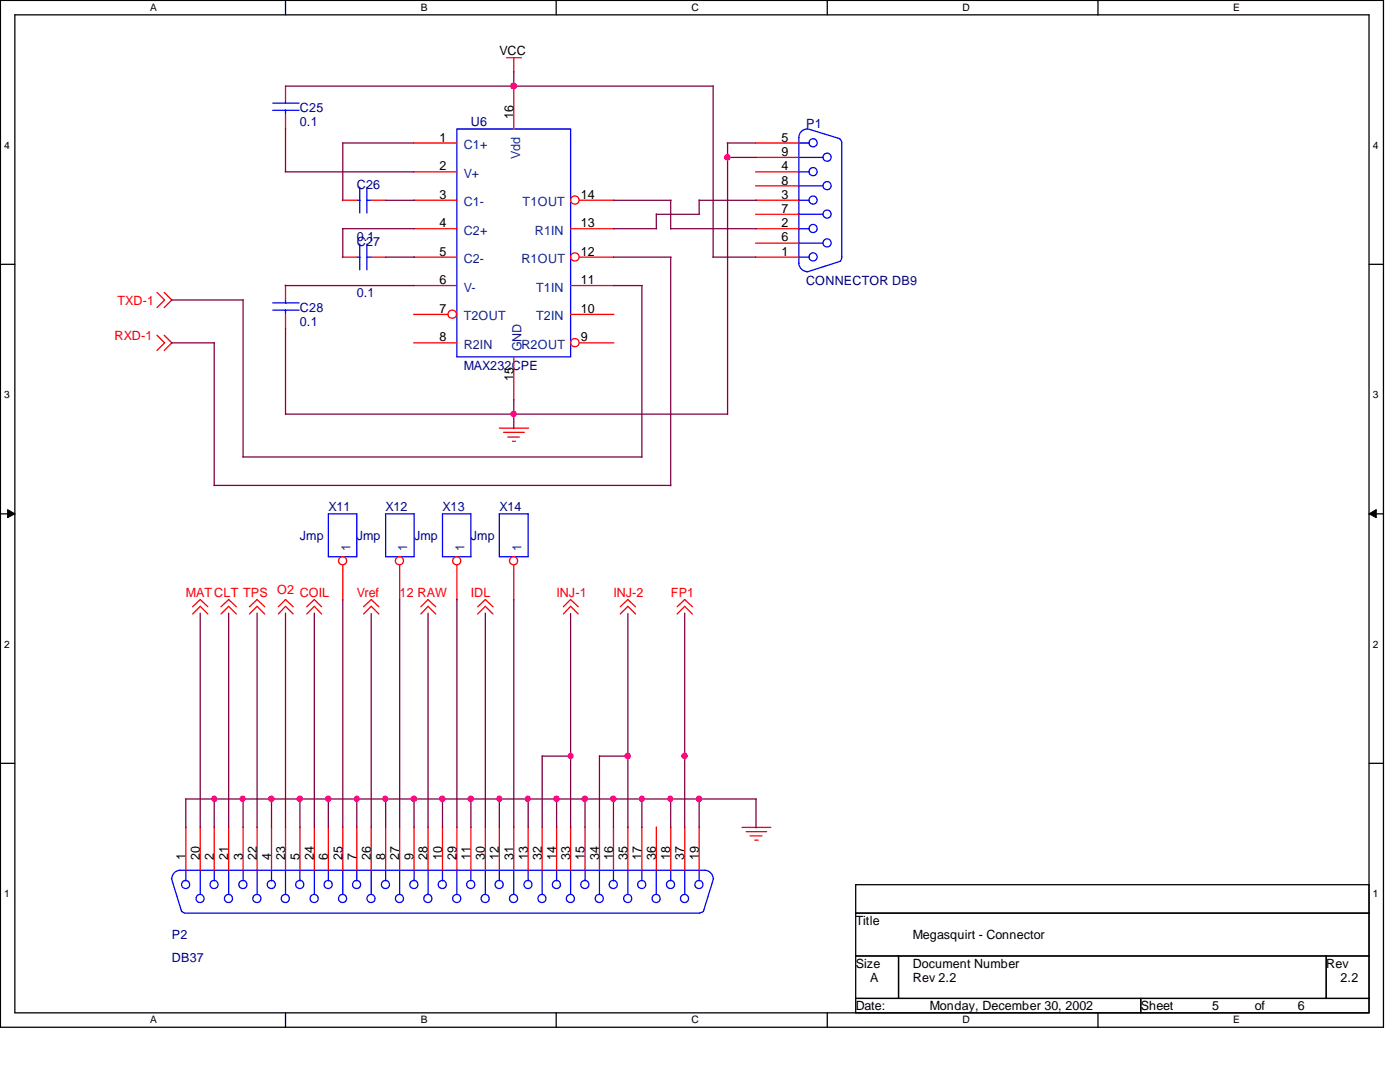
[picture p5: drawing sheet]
<svg xmlns="http://www.w3.org/2000/svg" width="279mm" height="216mm" viewBox="0 0 279 216" stroke-linecap="round" stroke-linejoin="round" font-family="sans-serif">
<g fill="none" stroke="#000" stroke-width=".25">
<path d="M.1 .1h276v204.9h-276zM3 3h270.2v199.1h-270.2zM57 .1v2.9M111 .1v2.9M165.1 .1v2.9M219.1 .1v2.9M.1 52.7h2.9M273.2 52.7h2.9M.1 102.5h2.9M273.2 102.5h2.9M.1 152.3h2.9M273.2 152.3h2.9"/>
<path d="M273.2 176.5h-102.4v25.6M170.8 182.2h102.4M170.8 190.8h102.4M170.8 199.2h102.4M179.3 190.8v8.4M227.7 199.2v2.9M264.7 190.8v8.4M57 202.1v2.9M111 202.1v2.9M165.1 202.1v2.9M219.1 202.1v2.9"/>
</g>
<g fill="#000" stroke="#000" stroke-width=".2">
<path d="M1.5 101.7l1.5 .8-1.5 .8z" fill-rule="evenodd"/>
<path d="M273.2 102.5l1.5-.8v1.6z" fill-rule="evenodd"/>
</g>
<g fill="none" stroke="#f00" stroke-width=".25">
<path d="M57 17.1v3M101.1 11.5h3M102.5 11.5v2.9M102.5 17.1v8.6M57 22.9v2.9M68.3 40h2.9M74.1 40h2.9M82.5 40h8.7M82.5 28.5h8.7M82.5 34.3h8.7M115.7 40h6.8M150.8 40h8.6"/>
<path d="M150.8 28.5h8.6M150.8 34.3h8.6M150.8 31.4h8.6M150.8 37.1h8.6M31.3 58.3l1.6 1.6-1.6 1.5M32.8 58.3l1.5 1.6-1.5 1.5M57 56.9v3M68.3 51.3h2.9M74.1 51.3h2.9M82.5 57h8.7M82.5 45.6h8.7M82.5 51.3h8.7"/>
<path d="M113.9 57h8.6M113.9 45.6h8.6M115.7 51.3h6.8M150.8 45.6h8.6M150.8 51.3h8.6M150.8 42.8h8.6M150.8 48.5h8.6M31.3 66.9l1.6 1.5-1.6 1.5M32.8 66.9l1.5 1.5-1.5 1.5M57 62.7v2.9M82.5 68.4h8.7M82.5 62.7h6.9"/>
<path d="M102.5 71.2v8.6M113.9 62.7h8.6M115.7 68.4h6.8M99.7 85.4h5.8M100.5 86.3h4.1M101.3 87.2h2.3M102.3 88.1h.6M68.4 112.8v6.9M79.8 112.8v6.9M91.2 112.8v6.9M102.5 112.8v6.9M38.4 121.1l1.6-1.5 1.5 1.5"/>
<path d="M38.4 122.5l1.6-1.5 1.5 1.5M44.1 121.1l1.5-1.5 1.6 1.5M44.1 122.5l1.5-1.5 1.6 1.5M49.8 121.1l1.5-1.5 1.5 1.5M49.8 122.5l1.5-1.5 1.5 1.5M55.5 121.1l1.5-1.5 1.5 1.5M55.5 122.5l1.5-1.5 1.5 1.5M61.2 121.1l1.5-1.5 1.5 1.5M61.2 122.5l1.5-1.5 1.5 1.5M72.6 121.1l1.5-1.5 1.5 1.5M72.6 122.5l1.5-1.5 1.5 1.5M84 121.1l1.4-1.5 1.6 1.5"/>
<path d="M84 122.5l1.4-1.5 1.6 1.5M95.3 121.1l1.6-1.5 1.5 1.5M95.3 122.5l1.6-1.5 1.5 1.5M112.4 121.1l1.5-1.5 1.5 1.5M112.4 122.5l1.5-1.5 1.5 1.5M123.8 121.1l1.5-1.5 1.5 1.5M123.8 122.5l1.5-1.5 1.5 1.5M135.1 121.1l1.6-1.5 1.5 1.5M135.1 122.5l1.6-1.5 1.5 1.5M37.1 165v8.7M40 165v8.7M42.8 165v8.7"/>
<path d="M45.6 165v8.7M48.5 165v8.7M51.3 165v8.7M54.2 165v8.7M57 165v8.7M59.9 165v8.7M62.7 165v8.7M65.5 165v8.7M68.4 165v8.7M71.2 165v8.7M74.1 165v8.7M77 165v8.7"/>
<path d="M79.8 165v8.7M82.6 165v8.7M85.4 165v8.7M88.3 165v8.7M91.2 165v8.7M94 165v8.7M96.9 165v8.7M99.7 165v8.7M102.5 165v8.7M105.4 165v8.7M108.2 165v8.7M111.1 165v8.7"/>
<path d="M113.9 165v8.7M116.8 165v8.7M119.6 165v8.7M122.4 165v8.7M125.3 165v8.7M128.1 165v8.7M131 165v8.7M133.9 165v8.7M136.7 165v8.7M139.5 165v8.7M148.1 165.1h5.7M148.9 165.9h4.1"/>
<path d="M149.7 166.8h2.4M150.6 167.6h.7"/>
<circle cx="114.7" cy="39.9" r=".84"/>
<circle cx="114.7" cy="51.3" r=".84"/>
<circle cx="90.3" cy="62.7" r=".84"/>
<circle cx="114.7" cy="68.4" r=".84"/>
<circle cx="68.4" cy="111.9" r=".81"/>
<circle cx="79.7" cy="111.9" r=".81"/>
<circle cx="91.1" cy="111.9" r=".81"/>
<circle cx="102.5" cy="111.9" r=".81"/>
</g>
<g fill="none" stroke="#00f" stroke-width=".25">
<path d="M54.4 22h5.3M54.4 20.6h5.3M57 20.1v.6M57 21.9v1M71.2 40h.7M71.8 37.3v5.2M73.2 40h.9M73.2 37.3v5.2M91.2 25.7h22.7v45.5h-22.7zM159.3 31.4h5M159.3 37.1h5M159.4 28.5h2.1"/>
<path d="M159.4 34.3h2.1M159.4 40h2.1M161 25.7l6.6 2M161.1 25.7a1.7 1.7 0 0 0-1.7 1.7v25.2M167.6 27.7l.4 .7v22.9M57 59.9v.6M71.2 51.3h.7M71.8 48.7v5.1M73.2 51.3h.9M73.2 48.7v5.1M159.3 42.8h5M159.3 48.5h5"/>
<path d="M159.4 52.5a1.7 1.7 0 0 0 1.7 1.7M159.4 45.6h2.1M159.4 51.3h2.1M168 51.2l-.1 .5-.3 .5-6.6 2.1M54.4 61.9h5.3M54.4 60.5h5.3M57 61.8v.9M65.5 102.5h5.7v8.6h-5.7zM77 102.5h5.6v8.6h-5.6zM88.3 102.5h5.7v8.6h-5.7zM99.7 102.5h5.7v8.6h-5.7zM34.2 175.3l2 6.6"/>
<path d="M35.9 173.7h104.7a1.7 1.7 0 0 1 1.7 1.6M36 173.7a1.7 1.7 0 0 0-1.7 1.6M37.1 173.7v2.1M40 173.6v4.9M42.8 173.7v2.1M45.6 173.6v4.9M48.5 173.7v2.1M51.3 173.6v4.9M54.2 173.7v2.1M57 173.6v4.9M59.9 173.7v2.1M62.7 173.6v4.9"/>
<path d="M65.5 173.7v2.1M68.4 173.6v4.9M71.2 173.7v2.1M74.1 173.6v4.9M77 173.7v2.1M79.8 173.6v4.9M82.6 173.7v2.1M85.4 173.6v4.9M88.3 173.7v2.1M91.2 173.6v4.9M94 173.7v2.1M96.9 173.6v4.9"/>
<path d="M99.7 173.7v2.1M102.5 173.6v4.9M105.4 173.7v2.1M108.2 173.6v4.9M111.1 173.7v2.1M113.9 173.6v4.9M116.8 173.7v2.1M119.6 173.6v4.9M122.4 173.7v2.1M125.3 173.6v4.9M128.1 173.7v2.1M131 173.6v4.9"/>
<path d="M133.9 173.7v2.1M136.7 173.6v4.9M139.5 173.7v2.1M142.4 175.3l-2 6.6-.9 .3M36.2 181.8l.8 .4M37.1 182.2h102.5"/>
<circle cx="162.3" cy="34.3" r=".81"/>
<circle cx="162.3" cy="28.5" r=".81"/>
<circle cx="162.3" cy="39.9" r=".81"/>
<circle cx="165.1" cy="37" r=".81"/>
<circle cx="165.1" cy="31.4" r=".81"/>
<circle cx="162.3" cy="51.3" r=".81"/>
<circle cx="162.3" cy="45.6" r=".81"/>
<circle cx="165.1" cy="48.5" r=".81"/>
<circle cx="165.1" cy="42.7" r=".81"/>
<circle cx="37" cy="176.5" r=".81"/>
<circle cx="39.9" cy="179.3" r=".81"/>
<circle cx="42.7" cy="176.5" r=".81"/>
<circle cx="45.6" cy="179.3" r=".81"/>
<circle cx="48.5" cy="176.5" r=".81"/>
<circle cx="51.3" cy="179.3" r=".81"/>
<circle cx="54.1" cy="176.5" r=".81"/>
<circle cx="56.9" cy="179.3" r=".81"/>
<circle cx="59.8" cy="176.5" r=".81"/>
<circle cx="62.7" cy="179.3" r=".81"/>
<circle cx="65.5" cy="176.5" r=".81"/>
<circle cx="68.4" cy="179.3" r=".81"/>
<circle cx="71.2" cy="176.5" r=".81"/>
<circle cx="74" cy="179.3" r=".81"/>
<circle cx="76.9" cy="176.5" r=".81"/>
<circle cx="79.7" cy="179.3" r=".81"/>
<circle cx="82.6" cy="176.5" r=".81"/>
<circle cx="85.4" cy="179.3" r=".81"/>
<circle cx="88.3" cy="176.5" r=".81"/>
<circle cx="91.1" cy="179.3" r=".81"/>
<circle cx="93.9" cy="176.5" r=".81"/>
<circle cx="96.8" cy="179.3" r=".81"/>
<circle cx="99.6" cy="176.5" r=".81"/>
<circle cx="102.5" cy="179.3" r=".81"/>
<circle cx="105.4" cy="176.5" r=".81"/>
<circle cx="108.2" cy="179.3" r=".81"/>
<circle cx="111" cy="176.5" r=".81"/>
<circle cx="113.8" cy="179.3" r=".81"/>
<circle cx="116.7" cy="176.5" r=".81"/>
<circle cx="119.6" cy="179.3" r=".81"/>
<circle cx="122.4" cy="176.5" r=".81"/>
<circle cx="125.3" cy="179.3" r=".81"/>
<circle cx="128.1" cy="176.5" r=".81"/>
<circle cx="130.9" cy="179.3" r=".81"/>
<circle cx="133.8" cy="176.5" r=".81"/>
<circle cx="136.6" cy="179.3" r=".81"/>
<circle cx="139.5" cy="176.5" r=".81"/>
</g>
<g fill="none" stroke="#800040" stroke-width=".25">
<path d="M57 17.2h85.3M102.5 14.3v3M142.3 17.1v34.2M56.9 34.3h25.7M57 25.7v8.6M68.3 28.5h14.3M68.4 28.5v11.5M77 40h5.7M122.4 40h11.5M133.9 40v5.7M139.5 40h11.5M139.5 39.9v2.9"/>
<path d="M145.1 28.5h5.8M145.1 31.4h5.8M145.2 28.5v54.2M34.2 59.9h14.3M48.5 59.8v31.4M56.9 57h25.7M68.3 45.6h14.3M68.4 45.6v5.8M77 51.3h5.7M122.4 57h5.8M122.4 51.3h11.5M122.4 45.6h8.7"/>
<path d="M128.1 57v34.3M131 42.7v2.9M131 42.8h8.6M133.9 45.6h17.1M133.9 51.3v45.6M142.2 51.3h8.7M34.2 68.4h8.6M42.8 68.3v28.6M57 65.5v17.2M102.5 79.8v5.7M42.7 96.9h91.2M48.4 91.2h79.7"/>
<path d="M57 82.6h88.2M68.4 119.6v45.6M79.8 119.5v45.6M91.2 119.5v45.6M102.5 119.6v45.6M40 122.3v42.8M45.6 122.3v42.8M51.3 122.3v42.8M57 122.3v42.8M62.7 122.3v42.8M74.1 122.4v42.8M85.4 122.3v42.8"/>
<path d="M96.9 122.3v42.8M113.9 122.4v42.8M125.3 122.4v42.8M136.7 122.3v42.8M37 159.4h114M37.1 159.4v5.8M42.8 159.3v5.8M48.5 159.3v5.8M54.2 159.3v5.8M59.9 159.3v5.8M65.5 159.3v5.8M71.2 159.3v5.8"/>
<path d="M77 159.3v5.8M82.6 159.3v5.8M88.3 159.3v5.8M94 159.3v5.8M99.7 159.3v5.8M105.4 159.3v5.8M108.2 150.9h5.8M108.2 150.8v14.3M111.1 159.3v5.8M116.8 159.3v5.8M119.6 150.8v14.3M119.6 150.9h5.8"/>
<path d="M122.4 159.3v5.8M128.1 159.3v5.8M133.9 159.3v5.8M139.5 159.3v5.8M150.9 159.4v5.8"/>
</g>
<g fill="#f0f" stroke="#f0f" stroke-width=".25">
<circle cx="102.5" cy="17.2" r=".55"/>
<circle cx="102.5" cy="82.6" r=".55"/>
<circle cx="145.2" cy="31.4" r=".55"/>
<circle cx="136.6" cy="150.8" r=".55"/>
<circle cx="125.3" cy="150.8" r=".55"/>
<circle cx="113.9" cy="150.8" r=".53"/>
<circle cx="42.7" cy="159.4" r=".53"/>
<circle cx="48.4" cy="159.4" r=".53"/>
<circle cx="54.1" cy="159.4" r=".55"/>
<circle cx="59.8" cy="159.4" r=".55"/>
<circle cx="65.5" cy="159.4" r=".55"/>
<circle cx="71.2" cy="159.4" r=".53"/>
<circle cx="76.9" cy="159.4" r=".53"/>
<circle cx="82.6" cy="159.4" r=".55"/>
<circle cx="88.3" cy="159.4" r=".55"/>
<circle cx="93.9" cy="159.4" r=".55"/>
<circle cx="99.6" cy="159.4" r=".53"/>
<circle cx="105.3" cy="159.4" r=".53"/>
<circle cx="111" cy="159.4" r=".55"/>
<circle cx="116.7" cy="159.4" r=".55"/>
<circle cx="122.4" cy="159.4" r=".55"/>
<circle cx="128.1" cy="159.4" r=".53"/>
<circle cx="133.8" cy="159.4" r=".53"/>
<circle cx="139.5" cy="159.4" r=".55"/>
</g>
<g font-size="2.5">
<text x="99.7" y="11">VCC</text>
<text x="102.4" y="23.7" transform="rotate(-90 102.4 23.7)">16</text>
<text x="87.7" y="28.3">1</text>
<text x="156" y="28.3">5</text>
<text x="87.7" y="34">2</text>
<text x="156" y="31.2">9</text>
<text x="156" y="34">4</text>
<text x="87.7" y="39.6">3</text>
<text x="115.9" y="39.6">14</text>
<text x="156" y="36.8">8</text>
<text x="156" y="39.6">3</text>
<text x="87.7" y="45.4">4</text>
<text x="115.9" y="45.4">13</text>
<text x="156" y="42.5">7</text>
<text x="156" y="45.4">2</text>
<text x="87.7" y="51.1">5</text>
<text x="115.9" y="51.1">12</text>
<text x="156" y="48.2">6</text>
<text x="156" y="51.1">1</text>
<text x="87.7" y="56.7">6</text>
<text x="115.9" y="56.7">11</text>
<text x="87.7" y="62.4">7</text>
<text x="115.9" y="62.4">10</text>
<text x="87.7" y="68.1">8</text>
<text x="115.9" y="68.1">9</text>
<text x="102.4" y="75.9" transform="rotate(-90 102.4 75.9)">15</text>
<text x="37" y="171.6" transform="rotate(-90 37 171.6)">1</text>
<text x="39.9" y="171.6" transform="rotate(-90 39.9 171.6)">20</text>
<text x="42.7" y="171.6" transform="rotate(-90 42.7 171.6)">2</text>
<text x="45.6" y="171.6" transform="rotate(-90 45.6 171.6)">21</text>
<text x="48.4" y="171.6" transform="rotate(-90 48.4 171.6)">3</text>
<text x="51.2" y="171.6" transform="rotate(-90 51.2 171.6)">22</text>
<text x="54.1" y="171.6" transform="rotate(-90 54.1 171.6)">4</text>
<text x="56.9" y="171.6" transform="rotate(-90 56.9 171.6)">23</text>
<text x="59.8" y="171.6" transform="rotate(-90 59.8 171.6)">5</text>
<text x="62.7" y="171.6" transform="rotate(-90 62.7 171.6)">24</text>
<text x="65.4" y="171.6" transform="rotate(-90 65.4 171.6)">6</text>
<text x="68.3" y="171.6" transform="rotate(-90 68.3 171.6)">25</text>
<text x="71.1" y="171.6" transform="rotate(-90 71.1 171.6)">7</text>
<text x="74" y="171.6" transform="rotate(-90 74 171.6)">26</text>
<text x="76.9" y="171.6" transform="rotate(-90 76.9 171.6)">8</text>
<text x="79.7" y="171.6" transform="rotate(-90 79.7 171.6)">27</text>
<text x="82.5" y="171.6" transform="rotate(-90 82.5 171.6)">9</text>
<text x="85.3" y="171.6" transform="rotate(-90 85.3 171.6)">28</text>
<text x="88.2" y="171.6" transform="rotate(-90 88.2 171.6)">10</text>
<text x="91.1" y="171.6" transform="rotate(-90 91.1 171.6)">29</text>
<text x="93.9" y="171.6" transform="rotate(-90 93.9 171.6)">11</text>
<text x="96.8" y="171.6" transform="rotate(-90 96.8 171.6)">30</text>
<text x="99.6" y="171.6" transform="rotate(-90 99.6 171.6)">12</text>
<text x="102.4" y="171.6" transform="rotate(-90 102.4 171.6)">31</text>
<text x="105.3" y="171.6" transform="rotate(-90 105.3 171.6)">13</text>
<text x="108.1" y="171.6" transform="rotate(-90 108.1 171.6)">32</text>
<text x="111" y="171.6" transform="rotate(-90 111 171.6)">14</text>
<text x="113.8" y="171.6" transform="rotate(-90 113.8 171.6)">33</text>
<text x="116.7" y="171.6" transform="rotate(-90 116.7 171.6)">15</text>
<text x="119.5" y="171.6" transform="rotate(-90 119.5 171.6)">34</text>
<text x="122.3" y="171.6" transform="rotate(-90 122.3 171.6)">16</text>
<text x="125.2" y="171.6" transform="rotate(-90 125.2 171.6)">35</text>
<text x="128" y="171.6" transform="rotate(-90 128 171.6)">17</text>
<text x="130.9" y="171.6" transform="rotate(-90 130.9 171.6)">36</text>
<text x="133.8" y="171.6" transform="rotate(-90 133.8 171.6)">18</text>
<text x="136.6" y="171.6" transform="rotate(-90 136.6 171.6)">37</text>
<text x="139.4" y="171.6" transform="rotate(-90 139.4 171.6)">19</text>
<text x="170.8" y="184.6">Title</text>
<text x="182.2" y="187.4">Megasquirt - Connector</text>
<text x="170.8" y="193.1">Size</text>
<text x="173.7" y="195.9">A</text>
<text x="182.2" y="195.9">Rev 2.2</text>
<text x="182.2" y="193.1">Document Number</text>
<text x="264.7" y="193.1">Rev</text>
<text x="267.5" y="195.9">2.2</text>
<text x="170.8" y="201.6">Date:</text>
<text x="185.6" y="201.6">Monday, December 30, 2002</text>
<text x="227.7" y="201.6">Sheet</text>
<text x="241.9" y="201.6">5</text>
<text x="250.4" y="201.6">of</text>
<text x="259" y="201.6">6</text>
</g>
<g font-size="2.5" fill="#000080">
<text x="59.9" y="22.4">C25</text>
<text x="59.9" y="25.2">0.1</text>
<text x="94" y="25.2">U6</text>
<text x="160.9" y="25.6">P1</text>
<text x="71.2" y="37.8">C26</text>
<text x="71.2" y="48">0.1</text>
<text x="71.2" y="49.1">C27</text>
<text x="71.2" y="59.4">0.1</text>
<text x="160.9" y="56.8">CONNECTOR DB9</text>
<text x="59.9" y="62.2">C28</text>
<text x="59.9" y="65.1">0.1</text>
<text x="92.5" y="73.9">MAX232CPE</text>
<text x="59.9" y="107.8">Jmp</text>
<text x="65.5" y="102">X11</text>
<text x="71.2" y="107.8">Jmp</text>
<text x="77" y="102">X12</text>
<text x="82.6" y="107.8">Jmp</text>
<text x="88.3" y="102">X13</text>
<text x="94" y="107.8">Jmp</text>
<text x="99.7" y="102">X14</text>
<text x="34.3" y="187.4">P2</text>
<text x="34.3" y="191.9">DB37</text>
</g>
<g font-size="2.5" fill="#004080">
<text x="92.5" y="29.8">C1+</text>
<text x="92.5" y="35.5">V+</text>
<text x="103.8" y="31.7" transform="rotate(-90 103.8 31.7)">Vdd</text>
<text x="92.5" y="41.1">C1-</text>
<text x="104.3" y="41.1">T1OUT</text>
<text x="92.5" y="46.9">C2+</text>
<text x="106.8" y="46.9">R1IN</text>
<text x="92.5" y="52.6">C2-</text>
<text x="104.1" y="52.6">R1OUT</text>
<text x="92.5" y="58.3">V-</text>
<text x="107" y="58.3">T1IN</text>
<text x="92.5" y="63.9">T2OUT</text>
<text x="107" y="63.9">T2IN</text>
<text x="92.5" y="69.6">R2IN</text>
<text x="104.1" y="70.1" transform="rotate(-90 104.1 70.1)">GND</text>
<text x="104.1" y="69.6">R2OUT</text>
<text x="69.9" y="109.9" transform="rotate(-90 69.9 109.9)">1</text>
<text x="81.3" y="109.9" transform="rotate(-90 81.3 109.9)">1</text>
<text x="92.7" y="109.9" transform="rotate(-90 92.7 109.9)">1</text>
<text x="104.1" y="109.9" transform="rotate(-90 104.1 109.9)">1</text>
</g>
<g font-size="2.5" fill="#f00">
<text x="23.5" y="60.8">TXD-1</text>
<text x="22.9" y="67.9">RXD-1</text>
<text x="37.1" y="119.1">MAT CLT TPS</text>
<text x="55.3" y="118.5">O2 COIL</text>
<text x="71.2" y="119.1">Vref</text>
<text x="79.8" y="119.1">12 RAW</text>
<text x="94" y="119.1">IDL</text>
<text x="111.1" y="119.1">INJ-1</text>
<text x="122.4" y="119.1">INJ-2</text>
<text x="133.9" y="119.1">FP1</text>
</g>
<g font-size="2">
<text x="30" y="2.2">A</text>
<text x="84" y="2.2">B</text>
<text x="138" y="2.2">C</text>
<text x="192.1" y="2.2">D</text>
<text x="246.1" y="2.2">E</text>
<text x=".8" y="29.6">4</text>
<text x="274" y="29.6">4</text>
<text x=".8" y="79.4">3</text>
<text x="274" y="79.4">3</text>
<text x=".8" y="129.2">2</text>
<text x="274" y="129.2">2</text>
<text x=".8" y="179">1</text>
<text x="274" y="179">1</text>
<text x="30" y="204.2">A</text>
<text x="84" y="204.2">B</text>
<text x="138" y="204.2">C</text>
<text x="192.1" y="204.2">D</text>
<text x="246.1" y="204.2">E</text>
</g>
</svg>
